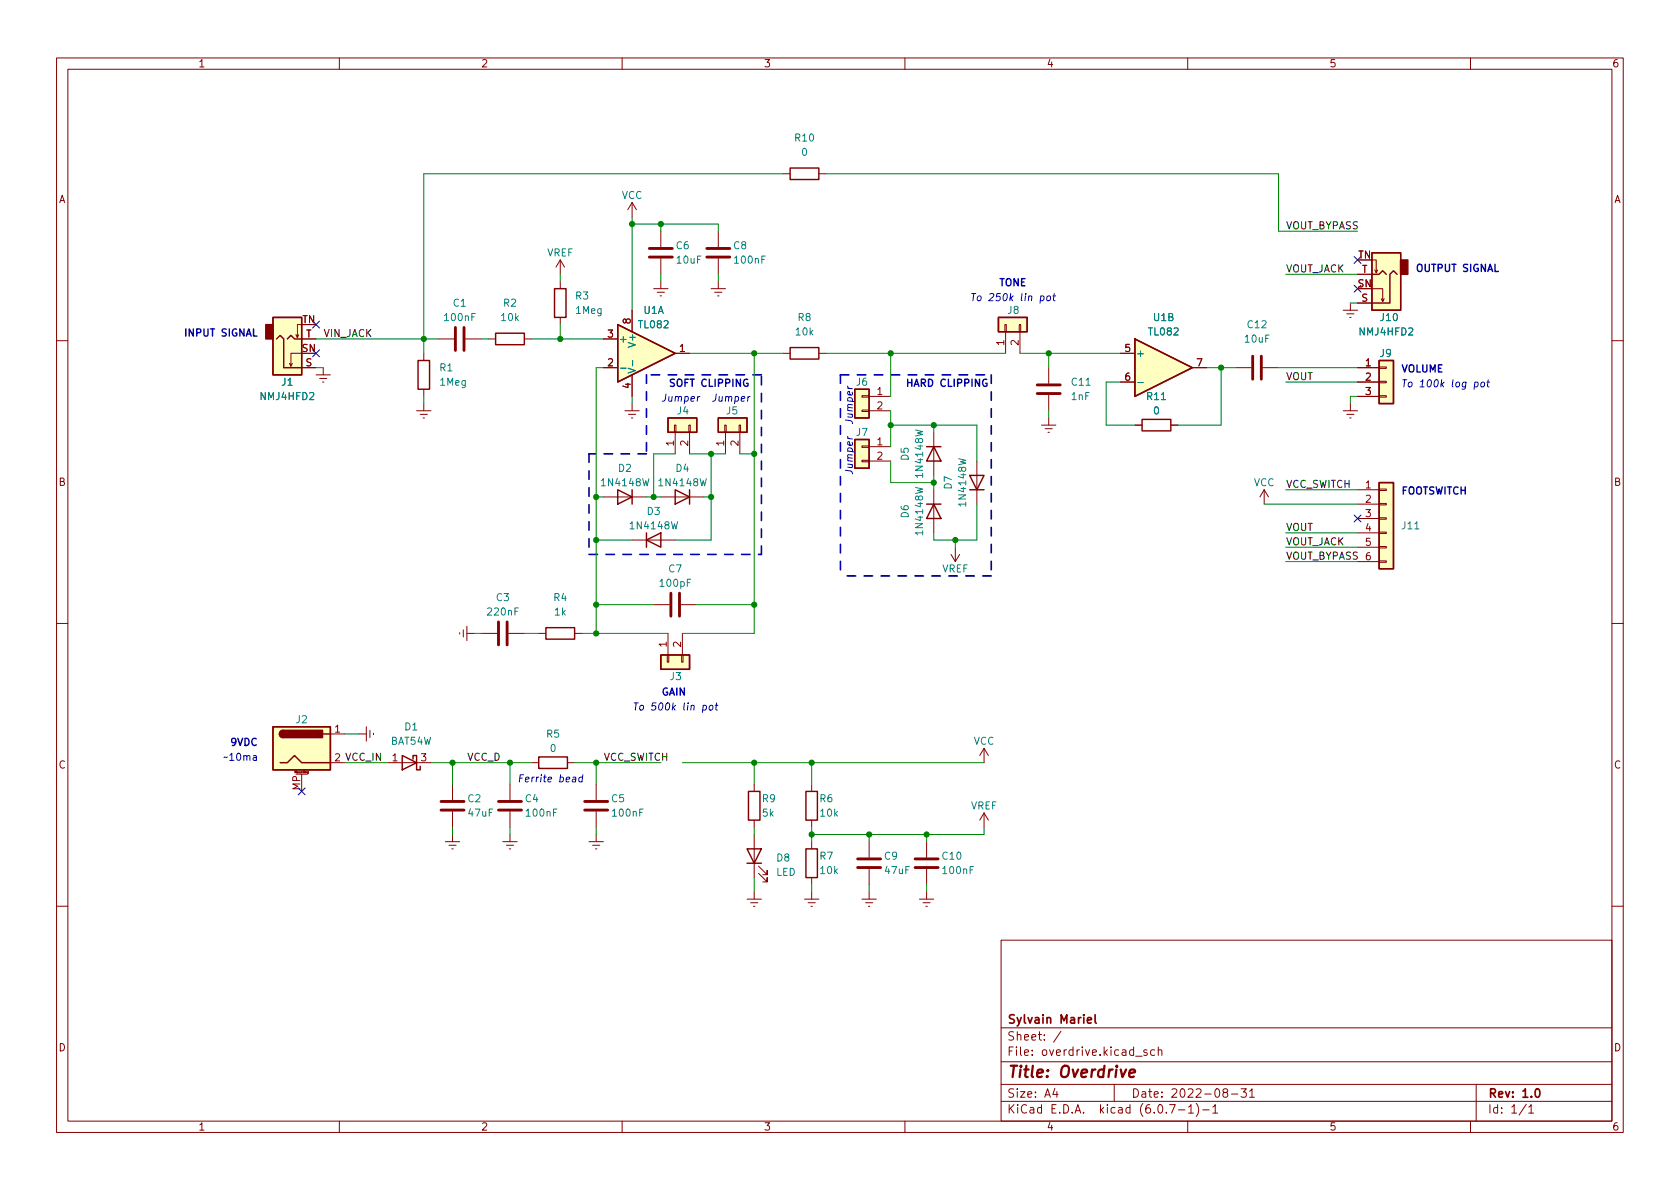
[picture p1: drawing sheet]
<svg xmlns="http://www.w3.org/2000/svg" width="297mm" height="210mm" viewBox="0 0 297 210" stroke-linecap="round" stroke-linejoin="round" font-family="sans-serif">
<g fill="none" stroke="#840000" stroke-width=".18">
<path d="M10 10.2h277v190.1h-277zM12 12.2h273v186.1h-273zM60 10.2v2M110 10.2v2M160 10.2v2M210 10.2v2M260 10.2v2M111.8 35.8v2.5M111.8 35.8l-.8 1.3M111.8 35.8l.7 1.3M138.4 30.7h1.3M144.8 30.7h1.2"/>
<path d="M52.8 59.2l-.2 .5M53.3 57.4h-.7v2.3l-.3-.5M53.3 59.9h2.6M77.5 59.9h2.8M82.3 59.9h2.8M86.4 59.9h1.2M92.7 59.9h1.3M99.1 46v2.5M99.1 49.8v1.2M99.1 56.1v1.3M99.1 46l-.8 1.2M99.1 46l.7 1.2"/>
<path d="M106.7 59.9h2.5M111.8 54.9v3.8M115.6 51h2.5M116.2 51.7h1.3M116.7 52.3h.3M116.8 40.9v2.8M116.8 45.7v2.8M116.8 49.8v1.2M125.7 51h2.6M126.4 51.7h1.2M126.9 52.3h.2M127 40.9v2.8"/>
<path d="M127 45.7v2.8M127 49.8v1.2M177.7 57.4h.2v1.3h-.2zM177.8 58.7v3.8M180.2 57.4h.3v1.3h-.3zM180.3 58.7v3.8M237.5 54.9h2.5M238.1 55.5h1.3M238.6 56.1h.3M238.8 53.6v1.3M240 53.6h2.6M240 48.5h2.6"/>
<path d="M242.6 46h.7v2.3l.3-.6M242.6 51h1.9v2.3l.2-.5M243.1 47.7l.2 .6M244.2 52.8l.3 .5M10 60.2h2M51.7 64.3l-.3 .5M53.3 62.5h-1.9v2.3l-.2-.5M53.3 65h2.6M55.9 66.3h2.5M56.5 66.9h1.3M57 67.6h.3M57.1 65v1.3"/>
<path d="M73.7 72.6h2.5M74.3 73.3h1.3M74.8 73.9h.3M74.9 62.5v1.2M74.9 68.8v1.3M74.9 71.4v1.2M106.7 65h2.5M110.5 72.6h2.5M111.1 73.3h1.3M111.6 73.9h.3M111.8 66.3v3.8M111.8 71.4v1.2"/>
<path d="M119.3 75.2h.2v1.2h-.2zM119.4 62.5h2.5M119.4 76.4v3.9M121.8 75.2h.2v1.2h-.2zM121.9 76.4v3.9M128.1 75.2h.3v1.2h-.3zM128.3 76.4v3.9M130.7 75.2h.2v1.2h-.2zM130.8 76.4v3.9M138.4 62.5h1.3M144.8 62.5h1.2M152.4 72.5h1.3v.3h-1.3z"/>
<path d="M152.4 70h1.3v.2h-1.3zM152.4 78.9h1.3v.2h-1.3zM153.7 70.1h3.8M153.7 72.6h3.8M153.7 79h3.8M165.1 76.4v7.7M184.1 75.2h2.6M184.8 75.8h1.3M185.3 76.4h.2M185.4 65v2.8M185.4 69.8v2.8M185.4 73.9v1.3"/>
<path d="M198.1 62.5h2.6M198.1 67.6h2.6M200.7 75.2h1.2M207 75.2h1.3M210.8 65h2.6M218.4 65h2.8M223.3 65h2.8M237.5 72.6h2.5M238.1 73.3h1.3M238.6 73.9h.3M238.8 71.4v1.2M240 67.6h3.8"/>
<path d="M240 65h3.8M240 70.1h3.8M243.8 70h1.3v.2h-1.3zM243.8 67.4h1.3v.3h-1.3zM243.8 64.9h1.3v.2h-1.3zM285 60.2h2M106.7 87.9h7.6M111.8 95.5h7.6M116.8 87.9h7.7M152.4 81.4h1.3v.3h-1.3zM153.7 81.5h3.8M165.1 86.6v7.6"/>
<path d="M168.1 98l.8 1.3M168.9 96.8v2.5M169.7 98l-.8 1.3M172.7 81.5v7.6M223.5 86.6l-.7 1.3M223.5 86.6v2.5M223.5 86.6l.8 1.3M240 86.6h3.8M240 89.1h3.8M240 91.7h3.8M240 94.2h3.8M240 96.8h3.8"/>
<path d="M240 99.3h3.8M243.8 99.2h1.3v.2h-1.3zM243.8 96.6h1.3v.3h-1.3zM243.8 94.1h1.3v.3h-1.3zM243.8 91.6h1.3v.2h-1.3zM243.8 89h1.3v.3h-1.3zM243.8 86.5h1.3v.2h-1.3zM10 110.2h2M81.3 111.9v.2M81.9 111.4v1.2M82.5 112h1.3M82.5 110.7v2.6"/>
<path d="M85.1 112h2.8M89.9 112h2.8M95.2 112h1.3M101.6 112h1.3M115.6 106.9h2.8M118 115.8h.2v1.3h-.2zM118.1 112v3.8M120.4 106.9h2.8M120.5 115.8h.3v1.3h-.3zM120.6 112v3.8M285 110.2h2M52.3 136.9h2.1"/>
<path d="M53.3 136.9v3M54.5 136.7h-.1v-.2l.1-.1v.3l-.1 .1M58.4 129.8h2.6M58.4 134.9h2.6M63.5 129.8h1.3M64.8 128.5v2.6M65.4 129.2v1.2M66 129.7v.2M68.6 134.9h7.6M80 138.7v2.8M90.2 138.7v2.8M94 134.9h1.2"/>
<path d="M100.3 134.9h1.3M105.4 138.7v2.8M133.3 138.7v1.2M143.5 138.7v1.2M174 132.3v2.6M174 132.3l-.8 1.3M174 132.3l.8 1.3M78.7 148.8h2.6M79.4 149.5h1.2M79.9 150.1h.2M80 143.5v2.8M80 147.6v1.2"/>
<path d="M88.9 148.8h2.5M89.5 149.5h1.3M90 150.1h.3M90.2 143.5v2.8M90.2 147.6v1.2M104.1 148.8h2.6M104.8 149.5h1.2M105.3 150.1h.2M105.4 143.5v2.8M105.4 147.6v1.2M132.1 159h2.5M132.7 159.6h1.3"/>
<path d="M133.3 145v1.3M133.3 147.6v7.6M133.3 157.7v1.3M134.1 154.4l1.5 1.6v-.8v.8h-.7M134.1 153.2l1.5 1.5v-.8v.8h-.7M142.2 159h2.6M142.9 159.6h1.2M143.5 145v1.3M143.5 148.8v1.3M143.5 155.2v1.3M143.5 157.7v1.3M152.4 159h2.5"/>
<path d="M153 159.6h1.3M153.7 148.8v2.8M153.7 153.7v2.8M153.7 157.7v1.3M162.6 159h2.5M163.2 159.6h1.3M163.8 148.8v2.8M163.8 153.7v2.8M163.8 157.7v1.3M174 143.8l-.8 1.2M174 143.8v2.5M174 143.8l.8 1.2"/>
<path d="M10 160.2h2M133.2 160.3h.3M143.4 160.3h.2M153.5 160.3h.3M163.7 160.3h.3M177 166.3h108v32h-108zM285 160.2h2M60 198.3v2M110 198.3v2M160 198.3v2M177 194.8h108M177 191.8h108"/>
<path d="M177 187.8h108M177 181.8h108M186.5 192.5l-.4 1h1M186.9 193v1M187.6 182.4l-1.3 1.9M197 191.8v3M200.8 186.8h1.1M202.8 185.7l-.4-.1-.2 .2 .1 .3 .5 .1v.4h-.6M204.1 185.7l-.4-.1-.3 .3v.4l.2 .3h.5M204.8 185.8l.2-.2 .4 .1v.9M204.8 185.1v1.5M206.8 195.3h1l-.7 1.5"/>
<path d="M208.4 196.3h1.1M210 198.3v2M210.1 195.8l.5-.5v1.5M210.1 196.8h.9M211.5 195.1a1.72 1.72 0 0 1 0 2.3M212.6 196.3h1.2M214.4 195.8l.5-.5v1.5M214.4 196.8h.9M216.5 193.2l-.3-.3 .1-.2 .2-.2 .4 .1 .2 .2-.1 .2-.6 .2-.2 .3 .1 .4 .2 .1h.4l.2-.3-.1-.4-.2-.1M217.7 193.5h1.2M219.4 192.5h1l-.5 .6 .4 .1v.7l-.2 .1h-.5l-.2-.1M220.9 193l.5-.5v1.5"/>
<path d="M220.9 194h.9M260 198.3v2M261 191.8v6.5M269.9 195.3l-1.3 1.9M270.3 195.8l.4-.5v1.5M270.3 196.8h.9"/>
</g>
<path d="M193.6 179.4v1.3l.2 .2M192.3 180.4l.7-.1-.1-.3-.4-.1-.2 .2v.8h.6M271.6 192.6l.2-.1a.82 .82 0 0 1 .6 .7 .82 .82 0 0 1-.3 .8h-.2a.81 .81 0 0 1-.6-.6 .81 .81 0 0 1 .3-.8z" fill="none" stroke="#840000" stroke-width=".3"/>
<path d="M199.7 189.8l1-.2-.1-.4-.5-.1-.4 .3v1l.2 .1 .6-.1" fill="none" stroke="#840000" stroke-width=".4"/>
<g fill="none" stroke="#840000" stroke-width=".25">
<path d="M139.7 29.7h5.1v2h-5.1zM48.3 56.1h5v10.2h-5zM48.9 59.9l.6-.6 .7 .6v5.1h3.1M50.8 59.9l.6-.6 .7 .6h1.2M87.6 58.9h5.1v2.1h-5.1zM98 51h2.1v5.1h-2.1zM109.2 57.4l10.2 5.1-10.2 5.1zM176.5 56.1h5.1v2.6h-5.1zM200.7 59.9l10.1 5.1-10.1 5.1zM242.6 44.7h5v10.2h-5zM242.6 48.5h1.2l.7-.6 .6 .6M247 48.5l-.6-.6-.7 .6v5.1h-3.1"/>
<path d="M73.9 63.7h2v5.1h-2zM118.1 73.9h5.1v2.5h-5.1zM127 73.9h5.1v2.5h-5.1zM139.7 61.5h5.1v2h-5.1zM151.1 68.8h2.6v5.1h-2.6zM151.1 77.7h2.6v5.1h-2.6zM163.8 79h2.6M165.1 79l1.3 2.5h-2.6zM201.9 74.2h5.1v2h-5.1zM243.8 63.7h2.6v7.7h-2.6zM109.2 86.6l2.6 1.3-2.6 1.2zM111.8 86.6v2.5"/>
<path d="M114.3 95.5l2.5-1.3v2.6zM114.3 94.2v2.6M119.4 86.6l2.5 1.3-2.5 1.2zM121.9 86.6v2.5M163.8 89.1h2.6M165.1 89.1l1.3 2.6h-2.6zM171.4 84.1h2.6l-1.3 2.5zM171.4 86.6h2.6M243.8 85.3h2.6v15.3h-2.6zM96.5 111h5.1v2h-5.1zM116.8 115.8h5.1v2.6h-5.1zM48.3 128.5h10.1v7.6h-10.1z"/>
<path d="M49.5 134.9h1.3l1.3-1.3 1.2 1.3h5.1M50 129.2a.64 .64 0 0 0-.6 .6 .64 .64 0 0 0 .6 .6M57.1 129.8h1.3M71.1 133.6l2.6 1.3-2.6 1.2zM73 134.2v-.6h.7v2.5h.6v-.6M95.2 133.9h5.1v2h-5.1zM132.3 139.9h2.1v5.1h-2.1zM142.5 139.9h2v5.1h-2zM132.1 150.1h2.5l-1.3 2.5zM132.1 152.6h2.5M142.5 150.1h2v5.1h-2z"/>
</g>
<g fill="none" stroke="#840000" stroke-width=".51">
<path d="M80.5 57.9v4.1M82 57.9v4.1M114.8 45.5h4.1M114.8 43.9h4.1M125 45.5h4M125 43.9h4M183.4 69.6h4.1M183.4 68.1h4.1M221.5 63v4.1M223 63v4.1M88.1 110v4M89.7 110v4"/>
<path d="M118.6 104.9v4.1M120.1 104.9v4.1M78 143.3h4M78 141.7h4M88.1 143.3h4.1M88.1 141.7h4.1M103.4 143.3h4M103.4 141.7h4M151.6 153.4h4.1M151.6 151.9h4.1M161.8 153.4h4.1M161.8 151.9h4.1"/>
</g>
<g fill="#ffffc2" stroke="#ffffc2" stroke-width=".18">
<path d="M200.7 59.9l10.1 5.1-10.1 5.1z"/>
<path d="M151.1 68.8h2.6v5.1h-2.6z"/>
<path d="M151.1 77.7h2.6v5.1h-2.6z"/>
<path d="M109.2 57.4l10.2 5.1-10.2 5.1z"/>
<path d="M48.3 128.5h10.1v7.6h-10.1z"/>
<path d="M48.3 56.1h5v10.2h-5z"/>
<path d="M243.8 85.3h2.6v15.3h-2.6z"/>
<path d="M116.8 115.8h5.1v2.6h-5.1z"/>
<path d="M242.6 44.7h5v10.2h-5z"/>
<path d="M243.8 63.7h2.6v7.7h-2.6z"/>
<path d="M176.5 56.1h5.1v2.6h-5.1z"/>
<path d="M118.1 73.9h5.1v2.5h-5.1z"/>
<path d="M127 73.9h5.1v2.5h-5.1z"/>
</g>
<path d="M109.7 65.1h1M111.9 63.7v1M201.2 67.6h.9" fill="none" stroke="#008484" stroke-width=".18"/>
<g fill="#840000" stroke="#840000" stroke-width=".25">
<path d="M49.6 129.3l.4-.1v1.2a.64 .64 0 0 1-.5-.4 .64 .64 0 0 1 .1-.7z"/>
<path d="M50 129.2h7v1.2h-7z"/>
<path d="M47 57.4h1.3v2.5h-1.3z"/>
<path d="M247.6 46h1.3v2.5h-1.3z"/>
</g>
<g fill="none" stroke="#0000c2" stroke-width=".18">
<path d="M184 52.4l.4-.1 .2 .3-.2 .5h-.5M184 52.3l-.1 1.3M185.2 52.5l.2-.2 .3 .2v.4l-.1 .2-.3 .1-.2-.1zM186.2 52.3h.4M186.4 51.9l-.1 1.1 .2 .2M123.7 70.1l-.4 .3M132.6 70.1l-.4 .3M149.9 77.2l.2 .4M149.9 68.3l.2 .4M260.8 67.6h.3l.3 .2-.2 .6h-.5M260.8 67.6l-.2 1.2M261.9 67.7l.2-.1 .4 .1v.5l-.2 .2h-.3l-.2-.1z"/>
<path d="M262.9 67.6h.5M263.1 67.1l-.1 1.1 .3 .2M40.2 133.9l-.6 .1M40.6 133.6l.4-.4v1.3M40.6 134.5h.7M101.3 137.5h.5l-.1 .8M101.8 137.7l-.4 .1-.2 .2 .1 .3 .5-.1M103 137.5l-.4-.1-.2 .3v.5h.5M103.1 137l-.2 1.3M124.3 124.8l.4-.1 .2 .3-.2 .5h-.5M124.3 124.7l-.1 1.3M125.5 124.8l.2-.1 .3 .1v.5l-.1 .2-.3 .1-.2-.2z"/>
<path d="M126.5 124.7h.4M126.7 124.3l-.1 1.1 .2 .2"/>
</g>
<path d="M132.2 67.1a.59 .59 0 0 0-.7 .6 .59 .59 0 0 0 .7 .6v-.5h-.2M174.5 67.1a.59 .59 0 0 0-.8 .6 .59 .59 0 0 0 .8 .6v-.5h-.2" fill="none" stroke="#0000c2" stroke-width=".25"/>
<path d="M114.3 66.3v14M134.6 66.3h-20.3M148.6 66.3v35.5M148.6 66.3h26.7M175.3 66.3v35.5M104.1 98h30.5M104.1 80.3v17.7M114.3 80.3h-10.2M134.6 98v-31.7M175.3 101.8h-26.7" fill="none" stroke="#0000c2" stroke-width=".3" stroke-dasharray="1.5 1.5"/>
<g fill="none" stroke="#008400" stroke-width=".18">
<path d="M111.8 39.6h15.2v1.3M111.8 38.3v16.6M116.8 39.6v1.3M138.4 30.7h-63.5v31.8M146 30.7h80.1v10.2h13.9M55.9 59.9h21.6M85.1 59.9h1.3M94 59.9h12.7M99.1 48.5v1.3M99.1 57.4v2.5M116.8 48.5v1.3M127 48.5v1.3"/>
<path d="M227.3 48.5h12.7M238.8 53.6h1.2M55.9 65h1.2M74.9 70.1v1.3M106.7 65h-1.3v47M111.8 70.1v1.3M121.9 62.5h16.5M133.3 62.5v49.5h-12.7M146 62.5h31.8M157.5 75.2h15.2v6.3M157.5 62.5v7.6M157.5 72.6v6.4"/>
<path d="M165.1 75.2v1.2M180.3 62.5h17.8M185.4 62.5v2.5M185.4 72.6v1.3M198.1 67.6h-2.5v7.6h5.1M213.4 65h5M215.9 65v10.2h-7.6M226.1 65h13.9M227.3 67.6h12.7M240 70.1h-1.2v1.3M105.4 87.9h1.3M105.4 95.5h6.4"/>
<path d="M114.3 87.9h2.5M119.4 80.3h-3.8v7.6M121.9 80.3h6.4M124.5 87.9h1.2M125.7 80.3v15.2h-6.3M130.8 80.3h2.5M157.5 81.5v3.8h7.6M165.1 84.1v2.5M168.9 95.5v1.3M172.7 89.1v6.4h-7.6v-1.3M223.5 89.1h16.5M227.3 99.3h12.7"/>
<path d="M227.3 96.8h12.7M227.3 86.6h12.7M227.3 94.2h12.7M83.8 112h1.3M92.7 112h2.5M102.9 112h15.2M105.4 106.9h10.2M123.2 106.9h10.1M61 134.9h7.6M61 129.8h2.5M76.2 134.9h17.8M80 134.9v3.8"/>
<path d="M90.2 134.9v3.8M101.6 134.9h15.2M105.4 134.9v3.8M120.6 134.9h53.4M133.3 134.9v3.8M143.5 134.9v3.8M80 146.3v1.3M90.2 146.3v1.3M105.4 146.3v1.3M133.3 146.3v1.3M133.3 155.2v2.5M143.5 146.3v2.5"/>
<path d="M143.5 156.5v1.2M153.7 147.6v1.2M153.7 156.5v1.2M163.8 147.6v1.2M163.8 156.5v1.2M174 146.3v1.3h-30.5"/>
</g>
<path d="M55.3 56.8l1.2 1.2M56.5 56.8l-1.2 1.2M239.4 50.4l1.2 1.3M239.4 45.4l1.2 1.2M240.6 50.4l-1.2 1.3M240.6 45.4l-1.2 1.2M55.3 61.9l1.2 1.2M56.5 61.9l-1.2 1.2M239.4 91.1l1.2 1.2M240.6 91.1l-1.2 1.2M52.7 139.3l1.2 1.3M53.9 139.3l-1.2 1.3" fill="none" stroke="#000084" stroke-width=".18"/>
<g fill="#008400" stroke="#008400" stroke-width=".18">
<circle cx="105.4" cy="134.9" r=".46"/>
<circle cx="90.2" cy="134.9" r=".46"/>
<circle cx="80" cy="134.9" r=".46"/>
<circle cx="133.3" cy="134.9" r=".46"/>
<circle cx="143.5" cy="134.9" r=".46"/>
<circle cx="163.8" cy="147.6" r=".46"/>
<circle cx="143.5" cy="147.6" r=".46"/>
<circle cx="153.7" cy="147.6" r=".46"/>
<circle cx="133.3" cy="62.5" r=".46"/>
<circle cx="133.3" cy="80.3" r=".46"/>
<circle cx="116.8" cy="39.6" r=".46"/>
<circle cx="125.7" cy="80.3" r=".46"/>
<circle cx="165.1" cy="75.2" r=".46"/>
<circle cx="185.4" cy="62.5" r=".46"/>
<circle cx="215.9" cy="65" r=".46"/>
<circle cx="157.5" cy="62.5" r=".46"/>
<circle cx="157.5" cy="75.2" r=".46"/>
<circle cx="133.3" cy="106.9" r=".46"/>
<circle cx="105.4" cy="112" r=".46"/>
<circle cx="115.6" cy="87.9" r=".46"/>
<circle cx="105.4" cy="106.9" r=".46"/>
<circle cx="125.7" cy="87.9" r=".46"/>
<circle cx="105.4" cy="95.5" r=".46"/>
<circle cx="105.4" cy="87.9" r=".46"/>
<circle cx="99.1" cy="59.9" r=".46"/>
<circle cx="74.9" cy="59.9" r=".46"/>
<circle cx="111.8" cy="39.6" r=".46"/>
<circle cx="168.9" cy="95.5" r=".46"/>
<circle cx="165.1" cy="85.3" r=".46"/>
</g>
<text font-size="2.8" fill="#840000" x="178" y="190.6">Title: Overdrive</text>
<g font-size="2.1" fill="#840000">
<text x="178" y="184">Sheet: /</text>
<text x="178" y="181">Sylvain Mariel</text>
<text x="178" y="186.7">File: overdrive.kicad_sch</text>
<text x="178" y="196.9">KiCad E.D.A. kicad (6.0.7-1)-1</text>
<text x="178" y="194.1">Size: A4</text>
<text x="200" y="194.1">Date: 2022-08-31</text>
<text x="263" y="194.1">Rev: 1.0</text>
<text x="263" y="196.9">Id: 1/1</text>
</g>
<g font-size="1.8" fill="#840000">
<text x="35" y="11.9">1</text>
<text x="85" y="11.9">2</text>
<text x="135" y="11.9">3</text>
<text x="185" y="11.9">4</text>
<text x="235" y="11.9">5</text>
<text x="285" y="11.9">6</text>
<text x="10.3" y="35.9">A</text>
<text x="285.3" y="35.9">A</text>
<text x="240.1" y="45.7">TN</text>
<text x="240.1" y="50.8">SN</text>
<text x="240.7" y="53.3">S</text>
<text x="240.8" y="48.3">T</text>
<text x="53.4" y="57.1">TN</text>
<text x="54.1" y="59.7">T</text>
<text x="107.5" y="59.7">3</text>
<text x="111.5" y="57.3" transform="rotate(-90 111.5 57.3)">8</text>
<text x="53.4" y="62.2">SN</text>
<text x="54" y="64.8">S</text>
<text x="107.5" y="64.8">2</text>
<text x="120.2" y="62.2">1</text>
<text x="177.5" y="61.1" transform="rotate(-90 177.5 61.1)">1</text>
<text x="180.1" y="61.1" transform="rotate(-90 180.1 61.1)">2</text>
<text x="198.9" y="62.2">5</text>
<text x="211.6" y="64.8">7</text>
<text x="241.4" y="64.8">1</text>
<text x="111.5" y="68.7" transform="rotate(-90 111.5 68.7)">4</text>
<text x="155.1" y="69.8">1</text>
<text x="198.9" y="67.3">6</text>
<text x="241.4" y="67.3">2</text>
<text x="241.4" y="69.8">3</text>
<text x="155.1" y="72.4">2</text>
<text x="119.1" y="78.8" transform="rotate(-90 119.1 78.8)">1</text>
<text x="121.7" y="78.8" transform="rotate(-90 121.7 78.8)">2</text>
<text x="128" y="78.8" transform="rotate(-90 128 78.8)">1</text>
<text x="130.6" y="78.8" transform="rotate(-90 130.6 78.8)">2</text>
<text x="155.1" y="78.7">1</text>
<text x="155.1" y="81.3">2</text>
<text x="10.3" y="85.9">B</text>
<text x="241.4" y="86.4">1</text>
<text x="241.4" y="88.9">2</text>
<text x="285.3" y="85.9">B</text>
<text x="241.4" y="91.4">3</text>
<text x="241.4" y="94">4</text>
<text x="241.4" y="96.5">5</text>
<text x="117.9" y="114.4" transform="rotate(-90 117.9 114.4)">1</text>
<text x="120.4" y="114.4" transform="rotate(-90 120.4 114.4)">2</text>
<text x="59.2" y="129.5">1</text>
<text x="10.3" y="135.9">C</text>
<text x="69.4" y="134.6">1</text>
<text x="74.4" y="134.6">3</text>
<text x="285.3" y="135.9">C</text>
<text x="53.1" y="139.8" transform="rotate(-90 53.1 139.8)">MP</text>
<text x="10.3" y="185.9">D</text>
<text x="285.3" y="185.9">D</text>
<text x="35" y="199.9">1</text>
<text x="85" y="199.9">2</text>
<text x="135" y="199.9">3</text>
<text x="185" y="199.9">4</text>
<text x="235" y="199.9">5</text>
<text x="285" y="199.9">6</text>
</g>
<g font-size="1.8" fill="#008484">
<text x="140.6" y="25">R10</text>
<text x="141.7" y="27.6">0</text>
<text x="109.9" y="35.2">VCC</text>
<text x="96.7" y="45.3">VREF</text>
<text x="119.6" y="44.1">C6</text>
<text x="119.7" y="46.6">10uF</text>
<text x="129.7" y="44.1">C8</text>
<text x="130" y="46.6">100nF</text>
<text x="101.8" y="53">R3</text>
<text x="78.7" y="56.8">100nF</text>
<text x="80.1" y="54.2">C1</text>
<text x="88.7" y="56.8">10k</text>
<text x="89" y="54.2">R2</text>
<text x="101.9" y="55.5">1Meg</text>
<text x="113" y="58">TL082</text>
<text x="113.8" y="55.5">U1A</text>
<text x="140.8" y="59.3">10k</text>
<text x="141.1" y="56.8">R8</text>
<text x="178.2" y="55.5">J8</text>
<text x="203.2" y="59.3">TL082</text>
<text x="204" y="56.8">U1B</text>
<text x="220.6" y="58">C12</text>
<text x="240.4" y="59.3">NMJ4HFD2</text>
<text x="244.1" y="56.8">J10</text>
<text x="77.8" y="65.7">R1</text>
<text x="109.3" y="60.6">+</text>
<text x="112.4" y="61" transform="rotate(-90 112.4 61)">V+</text>
<text x="200.8" y="63.1">+</text>
<text x="220.2" y="60.6">10uF</text>
<text x="244" y="63.1">J9</text>
<text x="46.1" y="70.7">NMJ4HFD2</text>
<text x="49.8" y="68.2">J1</text>
<text x="77.9" y="68.2">1Meg</text>
<text x="112.4" y="66.2" transform="rotate(-90 112.4 66.2)">V-</text>
<text x="151.4" y="68.2">J6</text>
<text x="189.5" y="70.7">1nF</text>
<text x="189.5" y="68.2">C11</text>
<text x="202.8" y="70.7">R11</text>
<text x="119.8" y="73.3">J4</text>
<text x="128.5" y="73.3">J5</text>
<text x="151.4" y="77.1">J7</text>
<text x="204" y="73.3">0</text>
<text x="109.4" y="83.4">D2</text>
<text x="119.5" y="83.4">D4</text>
<text x="160.7" y="81.4" transform="rotate(-90 160.7 81.4)">D5</text>
<text x="106.6" y="86">1N4148W</text>
<text x="116.7" y="86">1N4148W</text>
<text x="163.2" y="84.2" transform="rotate(-90 163.2 84.2)">1N4148W</text>
<text x="168.3" y="86.5" transform="rotate(-90 168.3 86.5)">D7</text>
<text x="170.8" y="89.3" transform="rotate(-90 170.8 89.3)">1N4148W</text>
<text x="221.7" y="86">VCC</text>
<text x="111.6" y="93.6">1N4148W</text>
<text x="114.4" y="91.1">D3</text>
<text x="160.7" y="91.5" transform="rotate(-90 160.7 91.5)">D6</text>
<text x="163.2" y="94.4" transform="rotate(-90 163.2 94.4)">1N4148W</text>
<text x="247.9" y="93.6">J11</text>
<text x="118.2" y="101.2">C7</text>
<text x="166.6" y="101.2">VREF</text>
<text x="87.8" y="106.3">C3</text>
<text x="97.9" y="106.3">R4</text>
<text x="116.8" y="103.8">100pF</text>
<text x="86.3" y="108.8">220nF</text>
<text x="98.1" y="108.8">1k</text>
<text x="118.5" y="120.3">J3</text>
<text x="52.4" y="127.9">J2</text>
<text x="69.1" y="131.7">BAT54W</text>
<text x="71.6" y="129.2">D1</text>
<text x="96.7" y="130.4">R5</text>
<text x="172.1" y="131.7">VCC</text>
<text x="97.3" y="133">0</text>
<text x="82.7" y="141.9">C2</text>
<text x="92.9" y="141.9">C4</text>
<text x="108.1" y="141.9">C5</text>
<text x="134.8" y="141.9">R9</text>
<text x="145" y="141.9">R6</text>
<text x="171.6" y="143.1">VREF</text>
<text x="82.9" y="144.4">47uF</text>
<text x="93.2" y="144.4">100nF</text>
<text x="108.4" y="144.4">100nF</text>
<text x="134.8" y="144.4">5k</text>
<text x="145.1" y="144.4">10k</text>
<text x="137.2" y="154.9">LED</text>
<text x="137.3" y="152.3">D8</text>
<text x="145" y="152">R7</text>
<text x="145.1" y="154.6">10k</text>
<text x="156.4" y="152">C9</text>
<text x="156.6" y="154.6">47uF</text>
<text x="166.7" y="152">C10</text>
<text x="166.8" y="154.6">100nF</text>
</g>
<g font-size="1.8">
<text x="227.3" y="40.5">VOUT_BYPASS</text>
<text x="227.3" y="48.2">VOUT_JACK</text>
<text x="57.1" y="59.6">VIN_JACK</text>
<text x="227.3" y="67.2">VOUT</text>
<text x="227.3" y="86.3">VCC_SWITCH</text>
<text x="227.3" y="93.9">VOUT</text>
<text x="227.3" y="99">VOUT_BYPASS 6</text>
<text x="227.3" y="96.4">VOUT_JACK</text>
<text x="59.2" y="134.6">2 VCC_IN</text>
<text x="82.5" y="134.5">VCC_D</text>
<text x="106.7" y="134.5">VCC_SWITCH</text>
</g>
<g font-size="1.8" fill="#0000c2">
<text x="171.4" y="53.2">To 250k lin pot</text>
<text x="176.5" y="50.6">TONE</text>
<text x="250.2" y="48.1">OUTPUT SIGNAL</text>
<text x="33.2" y="59.5">INPUT SIGNAL</text>
<text x="247.6" y="65.8">VOLUME</text>
<text x="116.8" y="71">Jumper</text>
<text x="118.1" y="68.4">SOFT CLIPPING</text>
<text x="125.7" y="71">Jumper</text>
<text x="160" y="68.4">HARD CLIPPING</text>
<text x="247.6" y="68.5">To 100k log pot</text>
<text x="150.8" y="75.2" transform="rotate(-90 150.8 75.2)">Jumper</text>
<text x="150.8" y="84.1" transform="rotate(-90 150.8 84.1)">Jumper</text>
<text x="247.6" y="87.4">FOOTSWITCH</text>
<text x="111.8" y="125.6">To 500k lin pot</text>
<text x="116.8" y="123">GAIN</text>
<text x="41" y="131.9">9VDC</text>
<text x="41.2" y="134.5">~10ma</text>
<text x="91.4" y="138.3">Ferrite bead</text>
</g>
<text font-size=".5" fill="#840000" x="52.1" y="136.7">Mounting</text>
</svg>
